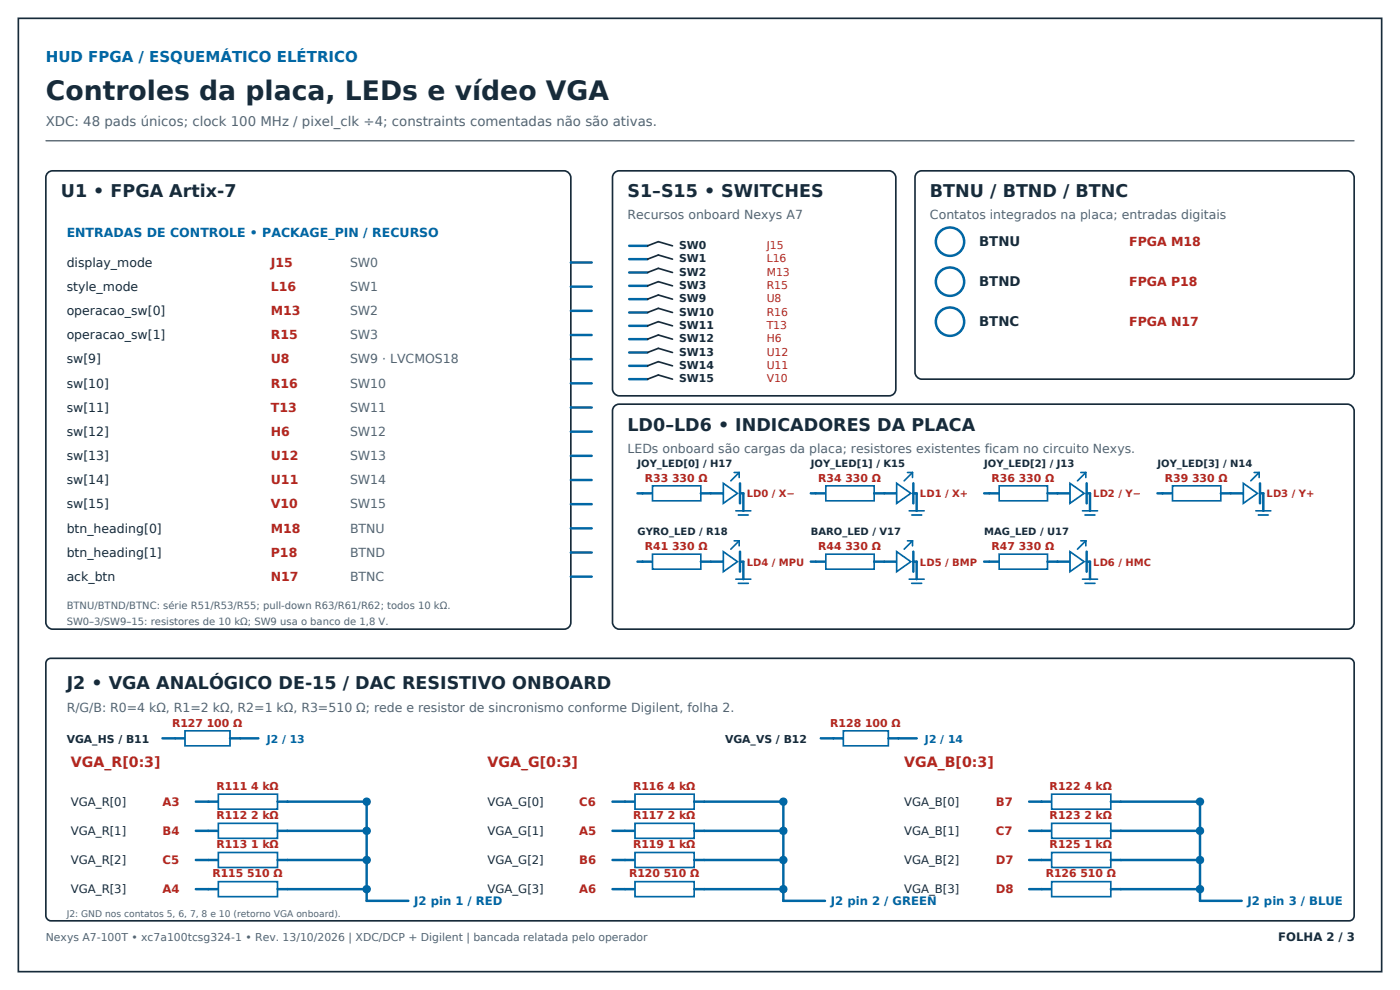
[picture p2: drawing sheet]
<svg xmlns="http://www.w3.org/2000/svg" width="420mm" height="297mm" viewBox="0 0 420 297" stroke-linecap="round" stroke-linejoin="round" font-family="sans-serif">
<path d="M5.5 5.5h409v286h-409z" fill="#fff" stroke="#172b3a" stroke-width=".5"/>
<path d="M13.8 42.2h392.4" fill="none" stroke="#172b3a" stroke-width=".3"/>
<path d="M14.3 51.8l1.5-.6h153.5a2.15 2.15 0 0 1 2 2v133.5a2 2 0 0 1-2 2h-153.5a2.15 2.15 0 0 1-2-2v-133.5z" fill="#fff" stroke="#172b3a" stroke-width=".5"/>
<g fill="none" stroke="#0067a5" stroke-width=".75">
<path d="M171.3 78.7h6.2M171.3 86h6.2M171.3 93.2h6.2M171.3 100.5h6.2M171.3 107.7h6.2M171.3 115h6.2M171.3 122.2h6.2M171.3 129.5h6.2M171.3 136.7h6.2M171.3 144h6.2M171.3 151.2h6.2M171.3 158.5h6.2"/>
<path d="M171.3 165.7h6.2M171.3 173h6.2"/>
</g>
<path d="M184.3 51.8l1.4-.6h81a2.15 2.15 0 0 1 2 2v63.5a2 2 0 0 1-2 2h-81a2.15 2.15 0 0 1-1.9-2v-63.5z" fill="#fff" stroke="#172b3a" stroke-width=".5"/>
<path d="M188.7 73.7h5.5M188.7 77.7h5.5M188.7 81.7h5.5M188.7 85.7h5.5M188.7 89.7h5.5M188.7 93.7h5.5M188.7 97.7h5.5M188.7 101.7h5.5M188.7 105.7h5.5M188.7 109.7h5.5M188.7 113.7h5.5" fill="none" stroke="#0067a5" stroke-width=".75"/>
<path d="M194.2 73.7l3.3-1.2 4.3 1.2M194.2 77.7l3.3-1.2 4.3 1.2M194.2 81.7l3.3-1.2 4.3 1.2M194.2 85.7l3.3-1.2 4.3 1.2M194.2 89.7l3.3-1.2 4.3 1.2M194.2 93.7l3.3-1.2 4.3 1.2M194.2 97.7l3.3-1.2 4.3 1.2M194.2 101.7l3.3-1.2 4.3 1.2M194.2 105.7l3.3-1.2 4.3 1.2M194.2 109.7l3.3-1.2 4.3 1.2M194.2 113.7l3.3-1.2 4.3 1.2" fill="none" stroke="#172b3a" stroke-width=".5"/>
<g fill="#fff" stroke="#172b3a" stroke-width=".5">
<path d="M275.1 51.8l1.4-.6h127.7a2.15 2.15 0 0 1 2 2v58.5a2 2 0 0 1-2 2h-127.7a2.15 2.15 0 0 1-2-2v-58.5z"/>
<path d="M184.3 121.8l1.4-.6h218.5a2.15 2.15 0 0 1 2 2v63.5a2 2 0 0 1-2 2h-218.5a2.15 2.15 0 0 1-1.9-2v-63.5z"/>
</g>
<g fill="#fff" stroke="#0067a5" stroke-width=".75" stroke-linecap="butt">
<circle cx="285" cy="72.5" r="4.3"/>
<circle cx="285" cy="84.5" r="4.3"/>
<circle cx="285" cy="96.5" r="4.3"/>
</g>
<path d="M191.2 148h4.6" fill="none" stroke="#0067a5" stroke-width=".75"/>
<path d="M195.8 145.7h14.5v4.5h-14.5z" fill="#fff" stroke="#0067a5" stroke-width=".5"/>
<path d="M210.2 148h6.8" fill="none" stroke="#0067a5" stroke-width=".75"/>
<path d="M217 145l4.2 3-4.2 3z" fill="#fff" stroke="#0067a5" stroke-width=".5"/>
<path d="M222 145v6M222 148h1v5.2M243.2 148h4.5" fill="none" stroke="#0067a5" stroke-width=".75"/>
<path d="M220.2 141.7h1.5M220.7 153.2h4.6M221.5 154.5h3M221.7 141.7l-2.5 2.5M221.7 141.7v1.5" fill="none" stroke="#0067a5" stroke-width=".5"/>
<path d="M247.7 145.7h14.5v4.5h-14.5z" fill="#fff" stroke="#0067a5" stroke-width=".5"/>
<path d="M262.2 148h6.8" fill="none" stroke="#0067a5" stroke-width=".75"/>
<path d="M269 145l4.2 3-4.2 3z" fill="#fff" stroke="#0067a5" stroke-width=".5"/>
<path d="M274 145v6M274 148h1v5.2M295.2 148h4.5" fill="none" stroke="#0067a5" stroke-width=".75"/>
<path d="M272.2 141.7h1.5M272.7 153.2h4.5M273.5 154.5h3M273.7 141.7l-2.5 2.5M273.7 141.7v1.5" fill="none" stroke="#0067a5" stroke-width=".5"/>
<path d="M299.7 145.7h14.5v4.5h-14.5z" fill="#fff" stroke="#0067a5" stroke-width=".5"/>
<path d="M314.2 148h6.8" fill="none" stroke="#0067a5" stroke-width=".75"/>
<path d="M321 145l4.2 3-4.2 3z" fill="#fff" stroke="#0067a5" stroke-width=".5"/>
<path d="M326 145v6M326 148h1v5.2M347.2 148h4.5" fill="none" stroke="#0067a5" stroke-width=".75"/>
<path d="M324.2 141.7h1.5M324.7 153.2h4.5M325.5 154.5h3M325.7 141.7l-2.5 2.5M325.7 141.7v1.5" fill="none" stroke="#0067a5" stroke-width=".5"/>
<path d="M351.7 145.7h14.5v4.5h-14.5z" fill="#fff" stroke="#0067a5" stroke-width=".5"/>
<path d="M366.2 148h6.8" fill="none" stroke="#0067a5" stroke-width=".75"/>
<path d="M373 145l4.2 3-4.2 3z" fill="#fff" stroke="#0067a5" stroke-width=".5"/>
<path d="M378 145v6M378 148h1v5.2M191.2 168.5h4.6" fill="none" stroke="#0067a5" stroke-width=".75"/>
<path d="M376.2 141.7h1.5M376.7 153.2h4.5M377.5 154.5h3M377.7 141.7l-2.5 2.5M377.7 141.7v1.5" fill="none" stroke="#0067a5" stroke-width=".5"/>
<path d="M195.8 166.2h14.5v4.5h-14.5z" fill="#fff" stroke="#0067a5" stroke-width=".5"/>
<path d="M210.2 168.5h6.8" fill="none" stroke="#0067a5" stroke-width=".75"/>
<path d="M217 165.5l4.2 3-4.2 3z" fill="#fff" stroke="#0067a5" stroke-width=".5"/>
<path d="M222 165.5v6M222 168.5h1v5.2M243.2 168.5h4.5" fill="none" stroke="#0067a5" stroke-width=".75"/>
<path d="M220.2 162.2h1.5M220.7 173.7h4.6M221.5 175h3M221.7 162.2l-2.5 2.5M221.7 162.2v1.5" fill="none" stroke="#0067a5" stroke-width=".5"/>
<path d="M247.7 166.2h14.5v4.5h-14.5z" fill="#fff" stroke="#0067a5" stroke-width=".5"/>
<path d="M262.2 168.5h6.8" fill="none" stroke="#0067a5" stroke-width=".75"/>
<path d="M269 165.5l4.2 3-4.2 3z" fill="#fff" stroke="#0067a5" stroke-width=".5"/>
<path d="M274 165.5v6M274 168.5h1v5.2M295.2 168.5h4.5" fill="none" stroke="#0067a5" stroke-width=".75"/>
<path d="M272.2 162.2h1.5M272.7 173.7h4.5M273.5 175h3M273.7 162.2l-2.5 2.5M273.7 162.2v1.5" fill="none" stroke="#0067a5" stroke-width=".5"/>
<path d="M299.7 166.2h14.5v4.5h-14.5z" fill="#fff" stroke="#0067a5" stroke-width=".5"/>
<path d="M314.2 168.5h6.8" fill="none" stroke="#0067a5" stroke-width=".75"/>
<path d="M321 165.5l4.2 3-4.2 3z" fill="#fff" stroke="#0067a5" stroke-width=".5"/>
<path d="M326 165.5v6M326 168.5h1v5.2" fill="none" stroke="#0067a5" stroke-width=".75"/>
<path d="M324.2 162.2h1.5M324.7 173.7h4.5M325.5 175h3M325.7 162.2l-2.5 2.5M325.7 162.2v1.5" fill="none" stroke="#0067a5" stroke-width=".5"/>
<path d="M14 198.1l1.3-.6h389.4a1.6 1.6 0 0 1 1.5 1.5v75.7a1.5 1.5 0 0 1-1.5 1.5h-389.4a1.6 1.6 0 0 1-1.5-1.5v-75.7z" fill="#fff" stroke="#172b3a" stroke-width=".5"/>
<path d="M58.8 240.5h6.7M110 240.5v29.7" fill="none" stroke="#0067a5" stroke-width=".75"/>
<path d="M65.5 238.2h17.8v4.5h-17.8z" fill="#fff" stroke="#0067a5" stroke-width=".5"/>
<path d="M83.3 240.5h26.7" fill="none" stroke="#0067a5" stroke-width=".75"/>
<circle cx="110" cy="240.5" r="1.26" fill="#0067a5"/>
<path d="M58.8 249.2h6.7" fill="none" stroke="#0067a5" stroke-width=".75"/>
<path d="M65.5 247h17.8v4.5h-17.8z" fill="#fff" stroke="#0067a5" stroke-width=".5"/>
<path d="M83.3 249.2h26.7" fill="none" stroke="#0067a5" stroke-width=".75"/>
<circle cx="110" cy="249.2" r="1.26" fill="#0067a5"/>
<path d="M58.8 258h6.7" fill="none" stroke="#0067a5" stroke-width=".75"/>
<path d="M65.5 255.7h17.8v4.5h-17.8z" fill="#fff" stroke="#0067a5" stroke-width=".5"/>
<path d="M83.3 258h26.7" fill="none" stroke="#0067a5" stroke-width=".75"/>
<circle cx="110" cy="258" r="1.26" fill="#0067a5"/>
<path d="M58.8 266.7h6.7" fill="none" stroke="#0067a5" stroke-width=".75"/>
<path d="M65.5 264.5h17.8v4.5h-17.8z" fill="#fff" stroke="#0067a5" stroke-width=".5"/>
<path d="M83.3 266.7h26.7" fill="none" stroke="#0067a5" stroke-width=".75"/>
<circle cx="110" cy="266.7" r="1.26" fill="#0067a5"/>
<path d="M183.8 240.5h6.7M235 240.5v29.7M110 270.2h12.5" fill="none" stroke="#0067a5" stroke-width=".75"/>
<path d="M190.5 238.2h17.7v4.5h-17.7z" fill="#fff" stroke="#0067a5" stroke-width=".5"/>
<path d="M208.3 240.5h26.7" fill="none" stroke="#0067a5" stroke-width=".75"/>
<circle cx="235" cy="240.5" r="1.26" fill="#0067a5"/>
<path d="M183.8 249.2h6.7" fill="none" stroke="#0067a5" stroke-width=".75"/>
<path d="M190.5 247h17.7v4.5h-17.7z" fill="#fff" stroke="#0067a5" stroke-width=".5"/>
<path d="M208.3 249.2h26.7" fill="none" stroke="#0067a5" stroke-width=".75"/>
<circle cx="235" cy="249.2" r="1.26" fill="#0067a5"/>
<path d="M183.8 258h6.7" fill="none" stroke="#0067a5" stroke-width=".75"/>
<path d="M190.5 255.7h17.7v4.5h-17.7z" fill="#fff" stroke="#0067a5" stroke-width=".5"/>
<path d="M208.3 258h26.7" fill="none" stroke="#0067a5" stroke-width=".75"/>
<circle cx="235" cy="258" r="1.26" fill="#0067a5"/>
<path d="M183.8 266.7h6.7" fill="none" stroke="#0067a5" stroke-width=".75"/>
<path d="M190.5 264.5h17.7v4.5h-17.7z" fill="#fff" stroke="#0067a5" stroke-width=".5"/>
<path d="M208.3 266.7h26.7" fill="none" stroke="#0067a5" stroke-width=".75"/>
<circle cx="235" cy="266.7" r="1.26" fill="#0067a5"/>
<path d="M308.7 240.5h6.8M360 240.5v29.7M235 270.2h12.5" fill="none" stroke="#0067a5" stroke-width=".75"/>
<path d="M315.5 238.2h17.7v4.5h-17.7z" fill="#fff" stroke="#0067a5" stroke-width=".5"/>
<path d="M333.2 240.5h26.8" fill="none" stroke="#0067a5" stroke-width=".75"/>
<circle cx="360" cy="240.5" r="1.26" fill="#0067a5"/>
<path d="M308.7 249.2h6.8" fill="none" stroke="#0067a5" stroke-width=".75"/>
<path d="M315.5 247h17.7v4.5h-17.7z" fill="#fff" stroke="#0067a5" stroke-width=".5"/>
<path d="M333.2 249.2h26.8" fill="none" stroke="#0067a5" stroke-width=".75"/>
<circle cx="360" cy="249.2" r="1.26" fill="#0067a5"/>
<path d="M308.7 258h6.8" fill="none" stroke="#0067a5" stroke-width=".75"/>
<path d="M315.5 255.7h17.7v4.5h-17.7z" fill="#fff" stroke="#0067a5" stroke-width=".5"/>
<path d="M333.2 258h26.8" fill="none" stroke="#0067a5" stroke-width=".75"/>
<circle cx="360" cy="258" r="1.26" fill="#0067a5"/>
<path d="M308.7 266.7h6.8" fill="none" stroke="#0067a5" stroke-width=".75"/>
<path d="M315.5 264.5h17.7v4.5h-17.7z" fill="#fff" stroke="#0067a5" stroke-width=".5"/>
<path d="M333.2 266.7h26.8" fill="none" stroke="#0067a5" stroke-width=".75"/>
<circle cx="360" cy="266.7" r="1.26" fill="#0067a5"/>
<path d="M48.8 221.5h6.7M360 270.2h12.5" fill="none" stroke="#0067a5" stroke-width=".75"/>
<path d="M55.5 219.2h13.5v4.5h-13.5z" fill="#fff" stroke="#0067a5" stroke-width=".5"/>
<path d="M69 221.5h8.5M246.2 221.5h6.8" fill="none" stroke="#0067a5" stroke-width=".75"/>
<path d="M253 219.2h13.5v4.5h-13.5z" fill="#fff" stroke="#0067a5" stroke-width=".5"/>
<path d="M266.5 221.5h8.5" fill="none" stroke="#0067a5" stroke-width=".75"/>
<text font-size="8" fill="#172b3a" x="13.8" y="30">Controles da placa, LEDs e vídeo VGA</text>
<g font-size="5.2" fill="#172b3a">
<text x="18.3" y="59.2">U1 • FPGA Artix-7</text>
<text x="188.2" y="59.2">S1–S15 • SWITCHES</text>
<text x="279" y="59.2">BTNU / BTND / BTNC</text>
<text x="188.2" y="129.2">LD0–LD6 • INDICADORES DA PLACA</text>
<text x="20" y="206.7">J2 • VGA ANALÓGICO DE-15 / DAC RESISTIVO ONBOARD</text>
</g>
<text font-size="4.5" fill="#0067a5" x="13.8" y="18.5">HUD FPGA / ESQUEMÁTICO ELÉTRICO</text>
<g font-size="4.2" fill="#b3261e">
<text x="21.3" y="230">VGA_R[0:3]</text>
<text x="146.3" y="230">VGA_G[0:3]</text>
<text x="271.2" y="230">VGA_B[0:3]</text>
</g>
<text font-size="4" fill="#526575" x="13.8" y="37.7">XDC: 48 pads únicos; clock 100 MHz / pixel_clk ÷4; constraints comentadas não são ativas.</text>
<g font-size="4" fill="#172b3a">
<text x="293.7" y="73.7">BTNU</text>
<text x="293.7" y="85.7">BTND</text>
<text x="293.7" y="97.7">BTNC</text>
</g>
<g font-size="3.7" fill="#526575">
<text x="188.2" y="65.7">Recursos onboard Nexys A7</text>
<text x="279" y="65.7">Contatos integrados na placa; entradas digitais</text>
<text x="105" y="80">SW0</text>
<text x="105" y="87.2">SW1</text>
<text x="105" y="94.5">SW2</text>
<text x="105" y="101.7">SW3</text>
<text x="105" y="109">SW9 · LVCMOS18</text>
<text x="105" y="116.2">SW10</text>
<text x="105" y="123.5">SW11</text>
<text x="105" y="130.7">SW12</text>
<text x="105" y="138">SW13</text>
<text x="188.2" y="135.7">LEDs onboard são cargas da placa; resistores existentes ficam no circuito Nexys.</text>
<text x="105" y="145.2">SW14</text>
<text x="105" y="152.5">SW15</text>
<text x="105" y="159.7">BTNU</text>
<text x="105" y="167">BTND</text>
<text x="105" y="174.2">BTNC</text>
<text x="20" y="213.5">R/G/B: R0=4 kΩ, R1=2 kΩ, R2=1 kΩ, R3=510 Ω; rede e resistor de sincronismo conforme Digilent, folha 2.</text>
</g>
<text font-size="3.7" fill="#0067a5" x="20" y="71">ENTRADAS DE CONTROLE • PACKAGE_PIN / RECURSO</text>
<g font-size="3.7" fill="#b3261e">
<text x="338.7" y="73.7">FPGA M18</text>
<text x="81.3" y="80">J15</text>
<text x="81.3" y="87.2">L16</text>
<text x="338.7" y="85.7">FPGA P18</text>
<text x="81.3" y="94.5">M13</text>
<text x="81.3" y="101.7">R15</text>
<text x="338.7" y="97.7">FPGA N17</text>
<text x="81.3" y="109">U8</text>
<text x="81.3" y="116.2">R16</text>
<text x="81.3" y="123.5">T13</text>
<text x="81.3" y="130.7">H6</text>
<text x="81.3" y="138">U12</text>
<text x="81.3" y="145.2">U11</text>
<text x="81.3" y="152.5">V10</text>
<text x="81.3" y="159.7">M18</text>
<text x="81.3" y="167">P18</text>
<text x="81.3" y="174.2">N17</text>
</g>
<g font-size="3.7" fill="#172b3a">
<text x="20" y="80">display_mode</text>
<text x="20" y="87.2">style_mode</text>
<text x="20" y="94.5">operacao_sw[0]</text>
<text x="20" y="101.7">operacao_sw[1]</text>
<text x="20" y="109">sw[9]</text>
<text x="20" y="116.2">sw[10]</text>
<text x="20" y="123.5">sw[11]</text>
<text x="20" y="130.7">sw[12]</text>
<text x="20" y="138">sw[13]</text>
<text x="20" y="145.2">sw[14]</text>
<text x="20" y="152.5">sw[15]</text>
<text x="20" y="159.7">btn_heading[0]</text>
<text x="20" y="167">btn_heading[1]</text>
<text x="20" y="174.2">ack_btn</text>
</g>
<g font-size="3.5" fill="#172b3a">
<text x="21.3" y="241.7">VGA_R[0]</text>
<text x="146.3" y="241.7">VGA_G[0]</text>
<text x="271.2" y="241.7">VGA_B[0]</text>
<text x="21.3" y="250.5">VGA_R[1]</text>
<text x="146.3" y="250.5">VGA_G[1]</text>
<text x="271.2" y="250.5">VGA_B[1]</text>
<text x="21.3" y="259.2">VGA_R[2]</text>
<text x="146.3" y="259.2">VGA_G[2]</text>
<text x="271.2" y="259.2">VGA_B[2]</text>
<text x="21.3" y="268">VGA_R[3]</text>
<text x="146.3" y="268">VGA_G[3]</text>
<text x="271.2" y="268">VGA_B[3]</text>
<text x="383.5" y="282.2">FOLHA 2 / 3</text>
</g>
<g font-size="3.5" fill="#b3261e">
<text x="48.8" y="241.7">A3</text>
<text x="173.7" y="241.7">C6</text>
<text x="298.7" y="241.7">B7</text>
<text x="48.8" y="250.5">B4</text>
<text x="173.7" y="250.5">A5</text>
<text x="298.7" y="250.5">C7</text>
<text x="48.8" y="259.2">C5</text>
<text x="173.7" y="259.2">B6</text>
<text x="298.7" y="259.2">D7</text>
<text x="48.8" y="268">A4</text>
<text x="173.7" y="268">A6</text>
<text x="298.7" y="268">D8</text>
</g>
<g font-size="3.5" fill="#0067a5">
<text x="124.3" y="271.5">J2 pin 1 / RED</text>
<text x="249.2" y="271.5">J2 pin 2 / GREEN</text>
<text x="374.2" y="271.5">J2 pin 3 / BLUE</text>
</g>
<g font-size="3.2" fill="#172b3a">
<text x="203.7" y="74.7">SW0</text>
<text x="203.7" y="78.7">SW1</text>
<text x="203.7" y="82.7">SW2</text>
<text x="203.7" y="86.7">SW3</text>
<text x="203.7" y="90.7">SW9</text>
<text x="203.7" y="94.7">SW10</text>
<text x="203.7" y="98.7">SW11</text>
<text x="203.7" y="102.7">SW12</text>
<text x="203.7" y="106.7">SW13</text>
<text x="203.7" y="110.7">SW14</text>
<text x="203.7" y="114.7">SW15</text>
<text x="20" y="222.7">VGA_HS / B11</text>
<text x="217.5" y="222.7">VGA_VS / B12</text>
</g>
<g font-size="3.2" fill="#b3261e">
<text x="230" y="74.7">J15</text>
<text x="230" y="78.7">L16</text>
<text x="230" y="82.7">M13</text>
<text x="230" y="86.7">R15</text>
<text x="230" y="90.7">U8</text>
<text x="230" y="94.7">R16</text>
<text x="230" y="98.7">T13</text>
<text x="230" y="102.7">H6</text>
<text x="230" y="106.7">U12</text>
<text x="230" y="110.7">U11</text>
<text x="230" y="114.7">V10</text>
<text x="193.5" y="144.5">R33 330 Ω</text>
<text x="245.5" y="144.5">R34 330 Ω</text>
<text x="297.5" y="144.5">R36 330 Ω</text>
<text x="349.5" y="144.5">R39 330 Ω</text>
<text x="193.5" y="165">R41 330 Ω</text>
<text x="245.5" y="165">R44 330 Ω</text>
<text x="297.5" y="165">R47 330 Ω</text>
<text x="51.6" y="218">R127 100 Ω</text>
<text x="249.1" y="218">R128 100 Ω</text>
<text x="64.9" y="237">R111 4 kΩ</text>
<text x="189.9" y="237">R116 4 kΩ</text>
<text x="314.9" y="237">R122 4 kΩ</text>
<text x="64.9" y="245.7">R112 2 kΩ</text>
<text x="189.9" y="245.7">R117 2 kΩ</text>
<text x="314.9" y="245.7">R123 2 kΩ</text>
<text x="64.9" y="254.5">R113 1 kΩ</text>
<text x="189.9" y="254.5">R119 1 kΩ</text>
<text x="314.9" y="254.5">R125 1 kΩ</text>
<text x="63.7" y="263.2">R115 510 Ω</text>
<text x="188.7" y="263.2">R120 510 Ω</text>
<text x="313.7" y="263.2">R126 510 Ω</text>
</g>
<g font-size="3.2" fill="#0067a5">
<text x="80" y="222.7">J2 / 13</text>
<text x="277.5" y="222.7">J2 / 14</text>
</g>
<text font-size="3.2" fill="#526575" x="13.8" y="282.2">Nexys A7-100T • xc7a100tcsg324-1 • Rev. 13/10/2026 | XDC/DCP + Digilent | bancada relatada pelo operador</text>
<g font-size="3" fill="#172b3a">
<text x="191.2" y="140">JOY_LED[0] / H17</text>
<text x="243.2" y="140">JOY_LED[1] / K15</text>
<text x="295.2" y="140">JOY_LED[2] / J13</text>
<text x="347.2" y="140">JOY_LED[3] / N14</text>
<text x="191.2" y="160.5">GYRO_LED / R18</text>
<text x="243.2" y="160.5">BARO_LED / V17</text>
<text x="295.2" y="160.5">MAG_LED / U17</text>
</g>
<g font-size="3" fill="#b3261e">
<text x="224" y="149.2">LD0 / X−</text>
<text x="276" y="149.2">LD1 / X+</text>
<text x="328" y="149.2">LD2 / Y−</text>
<text x="380" y="149.2">LD3 / Y+</text>
<text x="224" y="169.7">LD4 / MPU</text>
<text x="276" y="169.7">LD5 / BMP</text>
<text x="328" y="169.7">LD6 / HMC</text>
</g>
<g font-size="3" fill="#526575">
<text x="20" y="182.7">BTNU/BTND/BTNC: série R51/R53/R55; pull-down R63/R61/R62; todos 10 kΩ.</text>
<text x="20" y="187.5">SW0–3/SW9–15: resistores de 10 kΩ; SW9 usa o banco de 1,8 V.</text>
</g>
<text font-size="2.7" fill="#526575" x="20" y="275">J2: GND nos contatos 5, 6, 7, 8 e 10 (retorno VGA onboard).</text>
</svg>
